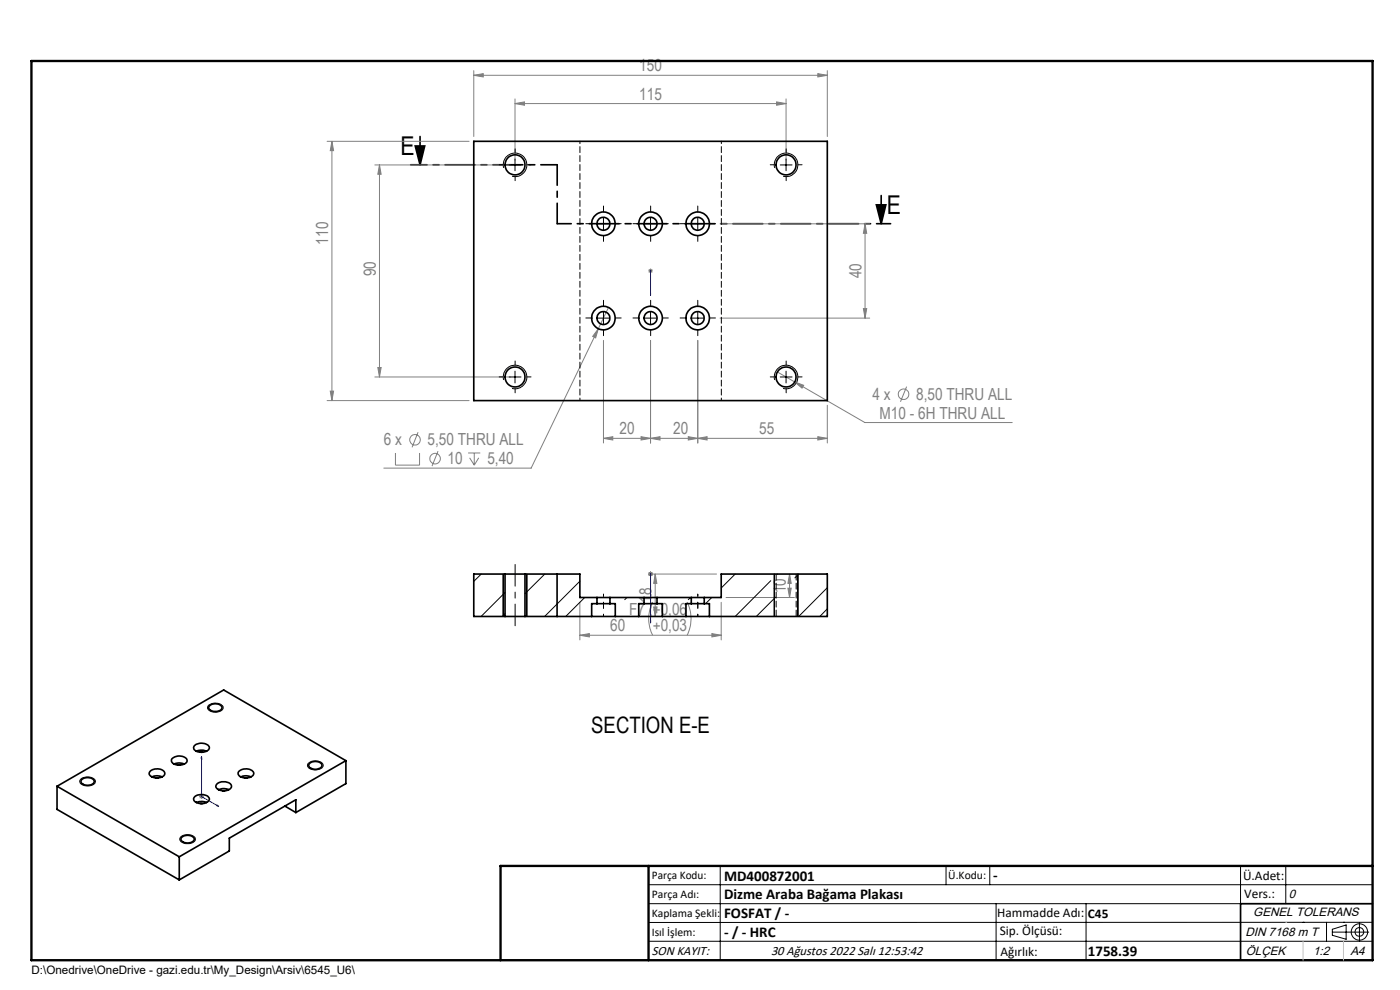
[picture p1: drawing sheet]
<svg xmlns="http://www.w3.org/2000/svg" width="297mm" height="210mm" viewBox="0 0 297 210" stroke-linecap="round" stroke-linejoin="round" font-family="sans-serif">
<g fill="none" stroke="#808080" stroke-width=".21">
<path d="M100.5 16l2-.4v.7zM100.5 15v14M100.5 16h75M173.5 15.6l2 .4-2 .3zM175.5 15v14M69.4 30h30.1M70.4 30v55M70.4 30l.4 2h-.7zM79.5 35h28.8M80.5 35l.4 2h-.7zM80.5 35v45M109.3 22l2-.4v.7z"/>
<path d="M109.3 21v13M109.3 22h57.5M164.7 21.6l2.1 .4-2.1 .3zM166.8 21v13M137.5 57.5h1M137.7 57.1l.7 .7M138 57v1M138.4 57.1l-.7 .7M152.8 47.5h31.7M183.5 47.5l.4 2h-.7zM183.5 47.5v20M79.5 80h28.8"/>
<path d="M80.2 78h.7l-.4 2zM126.9 69.7l-.5 2-.7-.3zM126.9 69.7l-14.2 29.6h-31.3M128 72.2v21.8M129.1 65.2l-2.2 4.5M138 72.2v21.8M148 72.2v21.8M152.8 67.5h31.7M164.9 78.9l18.6 10.7h31.2M183.2 65.5h.7l-.4 2zM69.4 85h30.1M70.1 83h.7l-.4 2z"/>
<path d="M83.9 96.1v2.6h5.1v-2.6M88.7 91.7l-1.3 3.2M92.9 95.7l-1.2 3.2M99.3 96.1h2.6M99.6 97.1l1 1.6M100.6 96.1v2.6M101.6 97.1l-1 1.6M128 93l2-.4v.7zM136 92.6l2 .4-2 .3zM138 93l2-.4v.7zM146 92.6l2 .4-2 .3zM148 93l2-.4v.7z"/>
<path d="M168.6 81l1.9 .7-.4 .6zM173.5 92.6l2 .4-2 .3zM175.5 86v8M175.5 93h-47.5M192.3 82l-1.3 3.2M123 134.8l2-.4v.7zM123 127.8v7.9M123 134.8h30M137.5 121.8h14.5M137.7 121.4l.7 .7M138 121.2v1.1M138.4 121.4l-.7 .7"/>
<path d="M138.5 127.7a7.8 7.8 0 0 0 0 7.1M138.7 128.8h.6l-.3 2zM139 121.8v9M139 121.8l.3 1.9h-.6zM145.8 127.7a7.8 7.8 0 0 1 0 7.1M151 134.4l2 .4-2 .3zM153 127.8v7.9M154 126.7h14.5M167.1 124.8h.8l-.4 1.9zM167.5 121.8l.4 1.9h-.8zM167.5 121.8v4.9M42.2 169h1.1"/>
<path d="M42.4 168.6l.7 .7M42.8 168.4v1.1M43.1 168.6l-.7 .7"/>
<circle cx="88.1" cy="93.3" r="1.13"/>
<circle cx="92.3" cy="97.3" r="1.12"/>
<circle cx="191.7" cy="83.6" r="1.12"/>
</g>
<path d="M88.1 31h2l-1 4zM89.1 29v6M185.9 43.5h2l-1 4zM186.9 41.5v6M291.2 191.7h-28v12" fill="none" stroke="#000" stroke-width=".35"/>
<g fill="none" stroke="#000" stroke-width=".21">
<path d="M106.9 35.6a2.5 2.5 0 0 1 2.2-3.1 2.5 2.5 0 0 1 2.7 2.7 2.5 2.5 0 0 1-3.2 2.2M108 35h2.5M109.3 33.7v2.5M164.4 35.6a2.5 2.5 0 0 1 2.2-3.1 2.5 2.5 0 0 1 2.7 2.7 2.5 2.5 0 0 1-3.2 2.2M165.5 35h2.5M166.8 33.7v2.5M126.8 47.5h2.5M128 46.2v2.5M136.8 47.5h2.5M138 46.2v2.5M146.8 47.5h2.5M148 46.2v2.5"/>
<path d="M108 80h2.5M109.3 78.7v2.5M126.8 67.5h2.5M128 66.2v2.5M136.8 67.5h2.5M138 66.2v2.5M146.8 67.5h2.5M148 66.2v2.5M165.5 80h2.5M166.8 78.7v2.5M106.9 80.6a2.5 2.5 0 0 1 2.2-3.1 2.5 2.5 0 0 1 2.7 2.7 2.5 2.5 0 0 1-3.2 2.2M164.4 80.6a2.5 2.5 0 0 1 2.2-3.1 2.5 2.5 0 0 1 2.7 2.7 2.5 2.5 0 0 1-3.2 2.2"/>
<path d="M106.8 121.8v9M111.8 121.8v9M164.3 121.8v9M169.3 121.8v9M44.2 149.6a2.33 2.33 0 0 1 3.1 .3 1.38 1.38 0 0 1-1.8 1.2l-.4-.1a.9 .9 0 0 1-.9-.4 .9 .9 0 0 1 0-1zM17.1 165.3a2.12 2.12 0 0 1 3.1 .4 1.69 1.69 0 0 1-2.3 .9l-.8-.4a.61 .61 0 0 1 0-.9zM38.3 177.5a2.18 2.18 0 0 1 3.1 .3 1.26 1.26 0 0 1-1.6 1.2 1.19 1.19 0 0 1-1.6-1.3zM65.4 162a2.18 2.18 0 0 1 3.1 .2 1.35 1.35 0 0 1-1.6 1.1h-.4a1 1 0 0 1-1.1-1.3zM137.6 187.7h153.6M137.6 191.7h153.6M137.6 199.7h153.6M152.8 183.7v20"/>
<path d="M200.7 183.7v4M210 183.7v4M211.3 191.7v12M230.4 191.7v12M263.2 183.7v20M272.8 183.7v8M276.4 195.6h.1M281.4 195.6v4.1M282.6 197.7h7.8M282.6 197.1l3-.9v3l-3-.8zM285 195.6h.1M288.4 195.8v3.8"/>
<path d="M291.2 195.6l-153.6 .1"/>
<circle cx="288.4" cy="197.7" r="1.74"/>
<circle cx="288.4" cy="197.7" r=".93"/>
</g>
<path d="M138 57.4v.2zM138 57.5h.1M138 57.5v5.1M138 62.6v-.5v.5M138 121.6v.3zM138 132.1v-.5v.5M138 121.8h.1M138 121.8v10.3M42.8 160.5v8.5l3.6 2.1M42.8 160.5v.5l-.1-.1zM46 170.7l.4 .4-.4-.2z" fill="none" stroke="#00f" stroke-width=".21"/>
<path d="M128 126v4.7M128 130.7v-4.7M138 126v4.7M138 130.7v-4.7M148 126v4.7M148 130.7v-4.7" fill="none" stroke="#000" stroke-width=".21" stroke-dasharray="15.2 1.3 1.3 1.3" stroke-dashoffset="14.8"/>
<path d="M109.3 132.7v-13" fill="none" stroke="#000" stroke-width=".21" stroke-dasharray="15.2 1.3 1.3 1.3" stroke-dashoffset="10.6"/>
<path d="M87.1 35h31.1" fill="none" stroke="#000" stroke-width=".35" stroke-dasharray="6.3 1.3 1.3 1.3" stroke-dashoffset="2.9"/>
<path d="M118.2 35v12.5" fill="none" stroke="#000" stroke-width=".35" stroke-dasharray="6.3 1.3 1.3 1.3" stroke-dashoffset="2"/>
<path d="M118.2 47.5h70.7" fill="none" stroke="#000" stroke-width=".35" stroke-dasharray="6.3 1.3 1.3 1.3" stroke-dashoffset="3.4"/>
<path d="M106.2 203.7h185" fill="none" stroke="#000" stroke-width=".25"/>
<path d="M6.7 12.9h284.5v190.8h-284.5zM137.6 183.7v20M291.2 183.7h-185v20" fill="none" stroke="#000" stroke-width=".5"/>
<path d="M272.8 195.6h.1M276.4 199.7v4M285 199.7v4" fill="none" stroke="#c0c0c0" stroke-width=".21"/>
<g fill="none" stroke="#000" stroke-width=".21" stroke-dasharray="15.2 1.3 1.3 1.3">
<path d="M106.8 35h-.9M109.3 32.5v-.9M109.3 37.5v.8M111.8 35h.9M164.3 35h-.9M166.8 32.5v-.9M166.8 37.5v.8M169.3 35h.9M125.5 47.5h-1.2M128 45v-1.3M128 50v1.2M130.5 47.5h1.3"/>
<path d="M135.5 47.5h-1.2M138 45v-1.3M138 50v1.2M140.5 47.5h1.3M145.5 47.5h-1.2M148 45v-1.3M148 50v1.2M150.5 47.5h1.3M106.8 80h-.9M109.3 77.5v-.9M111.8 80h.9M125.5 67.5h-1.2"/>
<path d="M128 65v-1.3M128 70v1.2M130.5 67.5h1.3M135.5 67.5h-1.2M138 65v-1.3M138 70v1.2M140.5 67.5h1.3M145.5 67.5h-1.2M148 65v-1.3M148 70v1.2M150.5 67.5h1.3M164.3 80h-.9"/>
<path d="M166.8 77.5v-.9M169.3 80h.9M109.3 82.5v.8M166.8 82.5v.8"/>
</g>
<path d="M88.1 31h2l-1 4zM185.9 43.5h2l-1 4z" fill="#000"/>
<g fill="#00f">
<path d="M138 62.1v.5zM138 57.4v.2z"/>
<path d="M46 170.7l.4 .4-.4-.2zM42.8 160.5v.5l-.1-.1z"/>
<path d="M138 121.6v.3zM138 131.6v.5zM138 121.6v.3zM138 131.6v.5z"/>
</g>
<g fill="#808080">
<path d="M173.5 92.6l2 .4-2 .3zM148 93l2-.4v.7z"/>
<path d="M126.9 69.7l-1.2 1.7 .7 .3zM168.6 81l1.5 1.3 .4-.6z"/>
<path d="M80.2 78h.7l-.4 2zM80.5 35l.4 2h-.7z"/>
<path d="M70.1 83h.7l-.4 2zM70.4 30l.4 2h-.7zM183.2 65.5h.7l-.4 2zM183.5 47.5l.4 2h-.7z"/>
<path d="M139 121.8l.3 1.9h-.6zM138.7 128.8h.6l-.3 2z"/>
<path d="M167.5 121.8l.4 1.9h-.8zM167.1 124.8h.8l-.4 1.9z"/>
<path d="M123 134.8l2-.4v.7zM151 134.4l2 .4-2 .3z"/>
<path d="M109.3 22l2-.4v.7zM164.7 21.6l2.1 .4-2.1 .3zM100.5 16l2-.4v.7zM173.5 15.6l2 .4-2 .3zM138 93l2-.4v.7zM146 92.6l2 .4-2 .3zM128 93l2-.4v.7zM136 92.6l2 .4-2 .3z"/>
</g>
<g fill="none" stroke="#000" stroke-width=".35">
<path d="M100.5 30h75v55h-75zM107.1 130.8h4.3M107.1 121.8h4.3M107.1 121.8h-6.6v9h6.6M107.1 121.8v9M111.4 130.8h14.1M111.4 121.8v9M111.4 121.8h11.6v4.9h3.6M118.2 121.8v9M125.5 130.8h5M126.6 128h2.8M126.6 126.7h2.8"/>
<path d="M126.6 128h-1.1v2.8M126.6 126.7v1.3M129.4 128h1.1v2.8M129.4 126.7h7.2M129.4 126.7v1.3M130.5 130.8h5M135.5 130.8h5M136.6 126.7h2.8M136.6 128h2.8M136.6 128h-1.1v2.8M136.6 126.7v1.3M139.4 128h1.1v2.8"/>
<path d="M139.4 126.7h7.2M139.4 126.7v1.3M140.5 130.8h5M145.5 130.8h5M146.6 128h2.8M146.6 126.7h2.8M146.6 128h-1.1v2.8M146.6 126.7v1.3M149.4 126.7h3.6v-4.9h22.5v9h-25M149.4 128h1.1v2.8M149.4 126.7v1.3M41.3 158.1a2.28 2.28 0 0 1 3.1 .3 1.37 1.37 0 0 1-1.9 1.2 1.09 1.09 0 0 1-1.3-1.3z"/>
<path d="M41.7 159.3a2.79 2.79 0 0 1 2.1 0M42.5 159.6h.4M44.5 149.6a1.83 1.83 0 0 1 2.6 .4 1.51 1.51 0 0 1-2.2 .8 .64 .64 0 0 1-.6-.5 .64 .64 0 0 1 .2-.7zM12.1 166.8v4.9l25.9 14.9M12.1 166.8l25.9 14.9M17.3 165.4a1.85 1.85 0 0 1 2.7 .3 1.62 1.62 0 0 1-2.6 .5l-.2-.4zM31.9 163.6a2.05 2.05 0 0 1 3.1 .4 1.71 1.71 0 0 1-2.4 .9 .81 .81 0 0 1-.8-.4 .81 .81 0 0 1 .1-.9zM32.2 164.8a2.42 2.42 0 0 1 2.2 0M33.1 165h.4M36.6 160.9a2.19 2.19 0 0 1 3.1 .2 1.11 1.11 0 0 1-1.4 1.2 1.41 1.41 0 0 1-1.9-1.1zM36.9 162.1a2.79 2.79 0 0 1 2.2 0M37.8 162.3h.4"/>
<path d="M38.5 177.7a1.81 1.81 0 0 1 2.7 .2 1.62 1.62 0 0 1-2.6 .6l-.2-.4zM41.4 168.9a2.12 2.12 0 0 1 3 .5 1.73 1.73 0 0 1-2.4 .9 .81 .81 0 0 1-.8-.5 .81 .81 0 0 1 .2-.9zM41.7 170.2a2.79 2.79 0 0 1 2.1 0M42.5 170.5h.4M46 166.3a2.05 2.05 0 0 1 3.1 .4 1.71 1.71 0 0 1-2.4 .9 .81 .81 0 0 1-.8-.4 .81 .81 0 0 1 .1-.9zM46.4 167.5a2.4 2.4 0 0 1 2.1 0M47.2 167.7h.5M50.7 163.6a2.09 2.09 0 0 1 3.1 .4 1.71 1.71 0 0 1-2.4 .9 .83 .83 0 0 1-.7-.4 .83 .83 0 0 1 0-.9zM51.1 164.8a2.42 2.42 0 0 1 2.1 0M52 165h.4M60.4 171l2.4 1.4M62.8 172.4v-2.8l-14.2 8.2v2.7l-10.6 6.1"/>
<path d="M65.7 161.9a1.81 1.81 0 0 1 2.6 .4 1.46 1.46 0 0 1-2 .8 .71 .71 0 0 1-.7-.4 .71 .71 0 0 1 .1-.8zM73.4 161.4l-35.4 20.3M73.4 161.4v4.8l-10.6 6.2M73.4 161.4l-26-15-35.3 20.4M38 181.7v4.9"/>
<circle cx="109.3" cy="35" r="2.13"/>
<circle cx="166.8" cy="35" r="2.13"/>
<circle cx="128" cy="47.5" r="1.37"/>
<circle cx="128" cy="47.5" r="2.5"/>
<circle cx="138" cy="47.5" r="1.37"/>
<circle cx="138" cy="47.5" r="2.51"/>
<circle cx="148" cy="47.5" r="1.36"/>
<circle cx="148" cy="47.5" r="2.5"/>
<circle cx="109.3" cy="80" r="2.12"/>
<circle cx="128" cy="67.5" r="1.37"/>
<circle cx="128" cy="67.5" r="2.5"/>
<circle cx="138" cy="67.5" r="1.37"/>
<circle cx="138" cy="67.5" r="2.51"/>
<circle cx="148" cy="67.5" r="1.36"/>
<circle cx="148" cy="67.5" r="2.5"/>
<circle cx="166.8" cy="80" r="2.12"/>
</g>
<path d="M153 30v55M123 85v-55" fill="none" stroke="#000" stroke-width=".21" stroke-dasharray="1.3 .6" stroke-dashoffset=".8"/>
<g fill="none" stroke="#000" stroke-width=".21">
<path d="M102.1 121.8l-1.6 1.5M107.1 125.7l-5 5.1M107.1 130.2l-.5 .6M115.6 121.8l-4.2 4.1M123 123.3l-7.5 7.5M124 126.7l-4 4.1M133 126.7l-.5 .5M146.5 126.7l-.5 .5M151 126.7l-1.3 1.3M156 121.8l-3 2.9M163.5 123.2l-7.5 7.6M164.5 126.7l-4.1 4.1"/>
<path d="M165 121.8h-.1M169.4 121.8l-.8 .8M175.5 124.7l-6.1 6.1M175.5 129.1l-1.6 1.7"/>
</g>
<path d="M164.7 121.7v9M168.9 130.7v-9" fill="none" stroke="#000" stroke-width=".21" stroke-dasharray="1.3 .6" stroke-dashoffset="-.1"/>
<g font-size="5.5">
<text x="85" y="32.9">E</text>
<text x="188.1" y="45.4">E</text>
</g>
<text font-size="4.8" x="125.4" y="155.5">SECTION E-E</text>
<g font-size="3.5" fill="#808080">
<text x="135.6" y="15.2">150</text>
<text x="135.6" y="21.2">115</text>
<text x="69.6" y="51.9" transform="rotate(-90 69.6 51.9)">110</text>
<text x="79.7" y="58.6" transform="rotate(-90 79.7 58.6)">90</text>
<text x="182.7" y="59.1" transform="rotate(-90 182.7 59.1)">40</text>
<text x="185.1" y="84.8">4 x</text>
<text x="186.6" y="88.8">M10 - 6H THRU ALL</text>
<text x="194.4" y="84.8">8,50 THRU ALL</text>
<text x="81.5" y="94.5">6 x</text>
<text x="90.7" y="94.5">5,50 THRU ALL</text>
<text x="131.4" y="92.2">20</text>
<text x="142.8" y="92.2">20</text>
<text x="161.1" y="92.2">55</text>
<text x="95" y="98.5">10</text>
<text x="103.4" y="98.5">5,40</text>
<text x="166.7" y="125.8" transform="rotate(-90 166.7 125.8)">10</text>
<text x="133.5" y="130.4">F7</text>
<text x="138.2" y="127.8" transform="rotate(-90 138.2 127.8)">18</text>
<text x="138.5" y="130.4">+0,06</text>
<text x="129.4" y="133.9">60</text>
<text x="138.5" y="133.9">+0,03</text>
</g>
<g font-size="3.2">
<text x="153.6" y="186.8">MD400872001</text>
<text x="153.6" y="190.8">Dizme Araba Bağama Plakası</text>
<text x="210.7" y="186.6">-</text>
<text x="153.6" y="194.8">FOSFAT / -</text>
<text x="153.6" y="198.8">- / - HRC</text>
<text x="230.8" y="202.8">1758.39</text>
</g>
<g font-size="2.8">
<text x="263.7" y="186.7">Ü.Adet:</text>
<text x="263.9" y="190.5">Vers.:</text>
<text x="211.5" y="194.5">Hammadde Adı:</text>
<text x="230.8" y="194.7">C45</text>
<text x="138.3" y="202.6">SON KAYIT:</text>
<text x="163.6" y="202.6">30 Ağustos 2022 Salı 12:53:42</text>
<text x="212.1" y="198.4">Sip. Ölçüsü:</text>
<text x="212.2" y="202.7">Ağırlık:</text>
</g>
<g font-size="2.6">
<text x="273.4" y="190.4">0</text>
<text x="265.9" y="194.4">GENEL TOLERANS</text>
<text x="264.2" y="198.5">DIN 7168 m T</text>
<text x="264.3" y="202.6">ÖLÇEK</text>
<text x="278.5" y="202.6">1:2</text>
<text x="286.5" y="202.6">A4</text>
</g>
<g font-size="2.5">
<text x="138.3" y="186.4">Parça Kodu:</text>
<text x="138.3" y="190.5">Parça Adı:</text>
<text x="201.2" y="186.5">Ü.Kodu:</text>
<text x="138.3" y="194.5">Kaplama Şekli:</text>
<text x="138.3" y="198.6">Isıl İşlem:</text>
<text x="6.7" y="206.7">D:\Onedrive\OneDrive - gazi.edu.tr\My_Design\Arsiv\6545_U6\</text>
</g>
</svg>
